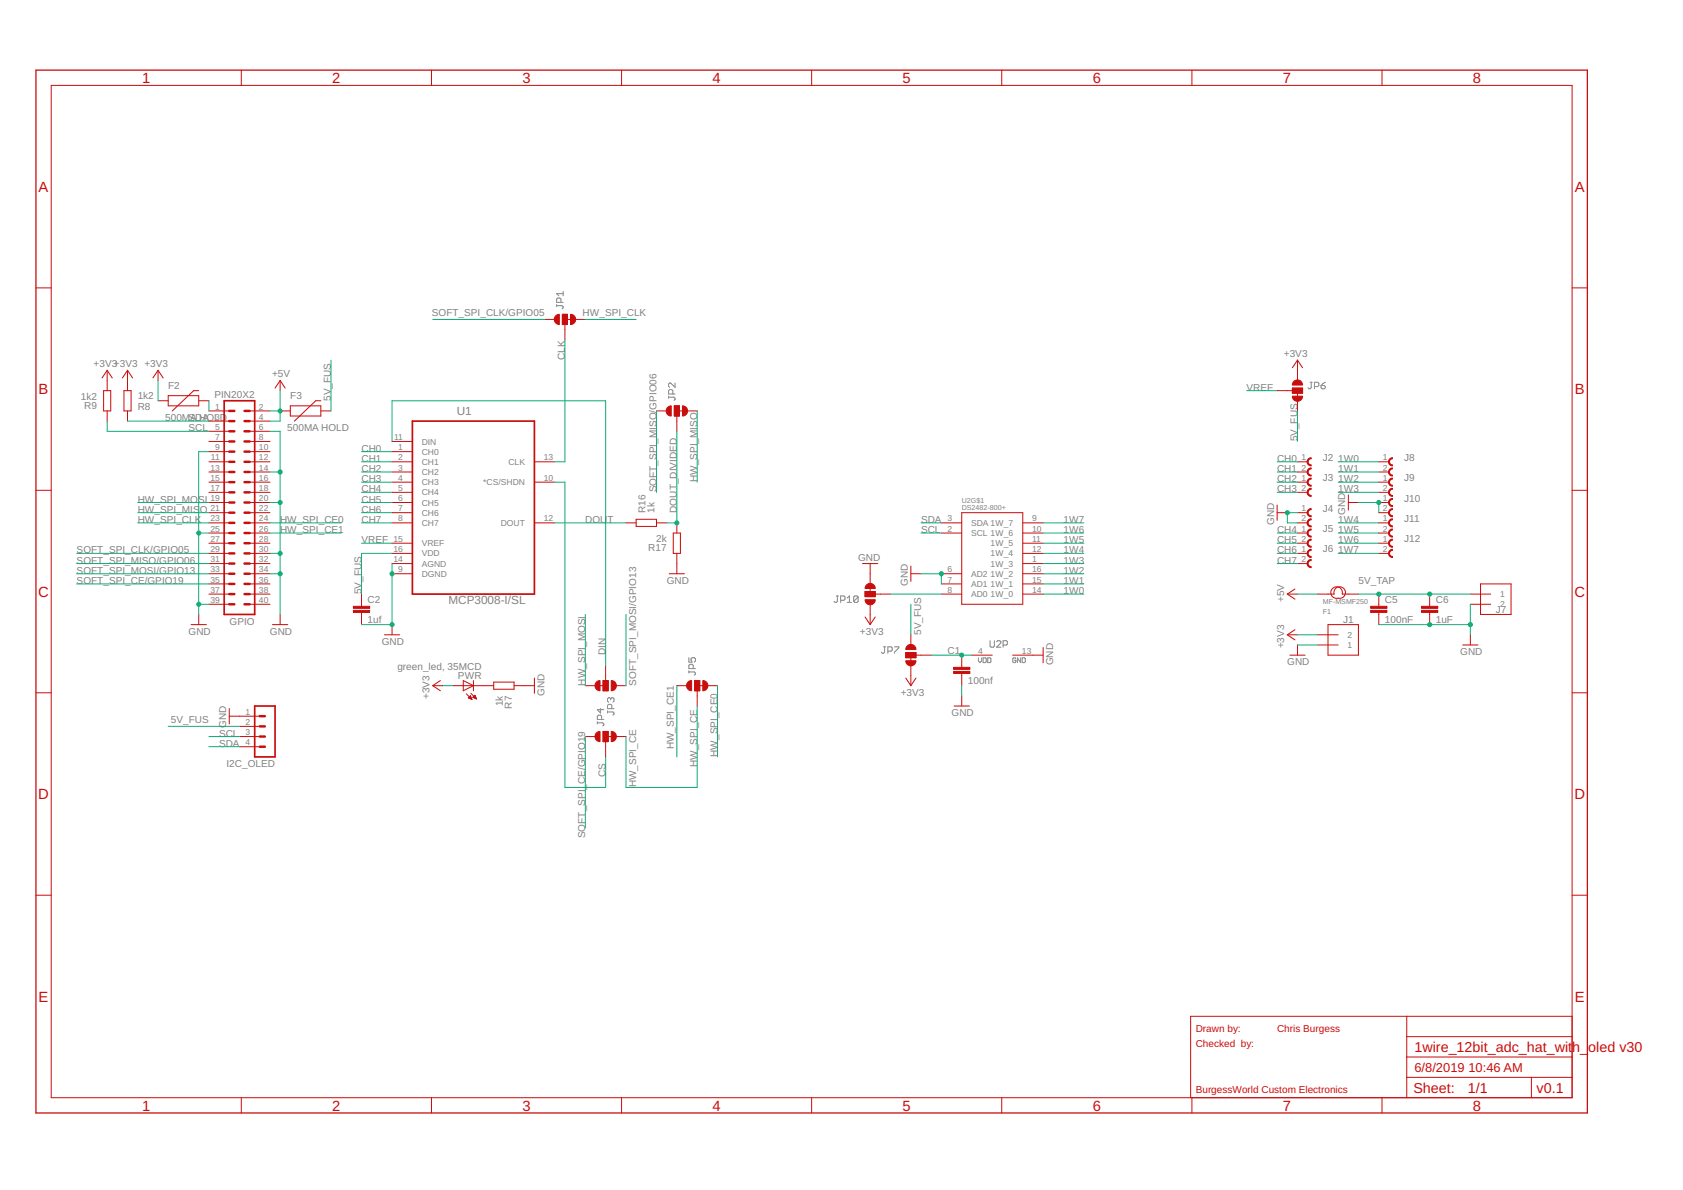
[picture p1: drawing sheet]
<svg xmlns="http://www.w3.org/2000/svg" width="420mm" height="297mm" viewBox="0 0 420 297" stroke-linecap="round" stroke-linejoin="round" font-family="sans-serif">
<g fill="none" stroke="#808080" stroke-width=".25">
<path d="M139 76.3h1.3l.3 .3-.3 .5M139 76v.6M140 75.5v-.8l-.2-.3h-.6l-.2 .3v.8h1.6M140.6 72.7v1.1M140.6 73.3h-1.6l.5 .5M166.9 99.1h1.4l.2 .3-.2 .6M166.9 98.9v.5M168 98.3v-.8l-.3-.3h-.5l-.3 .3v.8h1.6M168.5 95.6v1.1l-1.1-1.1h-.2l-.3 .3v.5l.3 .3M327.1 95.4h.5M327.3 95.4v1.4l-.2 .2-.6-.2M328.1 96.5h.9l.2-.3v-.5l-.2-.3h-.9v1.6"/>
<path d="M329.8 96.2h.8l.3 .6-.3 .2h-.5l-.3-.2zM330.9 95.4l-1.1 .8M208.8 148.8h.5M209 148.8v1.3l-.2 .3-.6-.3M209.9 149.8h.8l.2-.2v-.6l-.2-.2h-.8v1.6M211.5 150.4h1.1M211.5 149.3l.5-.5v1.6M214.2 149v1.1l-.2 .3h-.6l-.3-.3M214.2 149l-.2-.2h-.6l-.3 .2v1.1M214.2 149l-1.1 1.1M247.2 159.9v1.4l.2 .2h.6l.2-.2v-1.4M149.9 176.9v1.1l-.8-.9h1.6"/>
<path d="M150.2 179.6v-.8l-.3-.3h-.5l-.3 .3v.8h1.6M151.7 177.7h1.3l.3 .3-.3 .5M151.7 177.4v.6M152.5 174.4l.2-.2 .6 .2v.6l-.3 .3M152.5 174.4l-.3-.2-.5 .2v.6l.2 .3M152.5 174.4v.3M152.7 176.9v-.8l-.2-.3h-.6l-.2 .3v.8h1.6M172 167.7h1.3l.3 .3v.3l-.3 .2M172 164.2v1.1h.8l-.3-.6 .3-.5h.5l.3 .2v.6l-.3 .3M172 167.4v.6M173.1 166.9v-.8l-.3-.3h-.5l-.3 .3v.8h1.6M220.6 161.5h.5"/>
<path d="M220.8 161.5v1.3l-.2 .3-.6-.3M221.7 162.5h.8l.2-.2v-.6l-.2-.2h-.8v1.6M223.3 161.5h1.1v.2l-1.1 1.1v.3M244.3 164.2v.8l.3 .4 .4-.4v-.8M245.4 164.2h.6l.2 .2v.8l-.2 .2h-.6zM246.6 164.2h.6l.2 .2v.8l-.2 .2h-.6zM248.8 160.2l.3-.3h.5l.3 .3v.3l-1.1 1h1.1M250.4 161h.8l.3-.3v-.5l-.3-.3h-.8v1.6M253.6 164.4l-.2-.2h-.4l-.2 .2v.8l.2 .2h.4l.2-.2v-.4h-.4M254.8 164.2v1.2l-.8-1.2v1.2M255.2 164.2h.6l.2 .2v.8l-.2 .2h-.6zM149.1 180.4h1.4l.2 .3-.2 .5"/>
<path d="M149.1 180.1v.6"/>
</g>
<g fill="none" stroke="#c90d0c" stroke-width=".25">
<path d="M60.2 17.5v3.8M107.7 17.5v3.8M155.2 17.5v3.8M202.6 17.5v3.8M250.1 17.5v3.8M297.6 17.5v3.8M345 17.5v3.8M12.8 21.3h379.7v252.7h-379.7zM9 71.9h3.8M136 79.7h2.5M140.4 78.5h1.3v2.5h-1.3zM141 79.7h5.1"/>
<path d="M392.5 71.9h3.8M25.9 97.5h1.7v5.1h-1.7zM26.8 92.4v5.1M26.8 92.4l1.2 1.9M26.8 92.4l-1.3 1.9M30.9 97.5h1.8v5.1h-1.8zM31.8 92.4v5.1M31.8 92.4l1.3 1.9M31.8 92.4l-1.2 1.9M39.5 92.4l1.2 1.9M39.5 92.4l-1.3 1.9M39.5 92.4v2.6"/>
<path d="M42 98.8h7.6v2.5h-7.6zM49.6 97.5h-1.3l-5.3 5.1M69.9 95v2.5M69.9 95l1.3 1.9M69.9 95l-1.2 1.9M141 81v3.8M318.8 97.5h3.8M322.6 96.9h2.6v1.2h-2.6zM323.9 89.9v5.1M323.9 97.5v5.1M323.9 89.9l1.3 1.9M323.9 89.9l-1.3 1.9"/>
<path d="M26.8 102.6v2.5M31.8 102.6v2.5M39.5 100h2.5M49.6 100h2.6M52.2 115.3h5M52.2 117.8h5M52.2 102.6h5M52.2 110.2h5M52.2 112.7h5M52.2 105.1h5M52.2 107.7h5M62.3 115.3h5.1"/>
<path d="M62.3 117.8h5.1M62.3 102.6h5.1M62.3 110.2h5.1M62.3 112.7h5.1M62.3 105.1h5.1M62.3 107.7h5.1M69.9 102.6h2.6M72.5 101.3h7.6v2.5h-7.6zM80.1 102.6h2.5M80.1 100h-1.3l-5.3 5.1M97.9 115.3h5.1M97.9 117.8h5.1"/>
<path d="M97.9 110.2h5.1M97.9 112.7h5.1M133.4 115.3h5.1M163.9 102.6h2.5M168.3 101.3h1.3v2.5h-1.3zM169 103.8v3.9M169 102.6h5.1M323.9 115.3h2.6M323.9 117.8h2.6M344.2 115.3h2.6M344.2 117.8h2.6M9 122.4h3.8"/>
<path d="M52.2 130.5h5M52.2 138.1h5M52.2 133.1h5M52.2 120.4h5M52.2 122.9h5M52.2 128h5M52.2 135.6h5M52.2 125.4h5M62.3 130.5h5.1M62.3 138.1h5.1M62.3 133.1h5.1M62.3 120.4h5.1"/>
<path d="M62.3 122.9h5.1M62.3 128h5.1M62.3 135.6h5.1M62.3 125.4h5.1M97.9 130.5h5.1M97.9 138.1h5.1M97.9 120.4h5.1M97.9 122.9h5.1M97.9 128h5.1M97.9 135.6h5.1M97.9 125.4h5.1M133.4 130.5h5.1"/>
<path d="M133.4 120.4h5.1M156.3 130.5h2.5M158.8 129.6h5.1v1.8h-5.1zM163.9 130.5h2.5M168.1 133.1h1.8v5h-1.8zM169 130.5v2.6M169 138.1v5.1M235 130.5h5.1M235 133.1h5.1M240.1 128h15.2v22.8h-15.2zM255.3 130.5h5.1M255.3 138.1h5.1"/>
<path d="M255.3 133.1h5.1M255.3 135.6h5.1M318.8 128h2.6M318.8 126.1v3.8M323.9 130.5h2.6M323.9 138.1h2.6M323.9 133.1h2.6M323.9 120.4h2.6M323.9 122.9h2.6M323.9 128h2.6M323.9 135.6h2.6M336.6 125.4h2.5"/>
<path d="M336.6 123.5v3.8M344.2 130.5h2.6M344.2 138.1h2.6M344.2 133.1h2.6M344.2 120.4h2.6M344.2 122.9h2.6M344.2 128h2.6M344.2 135.6h2.6M344.2 125.4h2.6M392.5 122.4h3.8M47.7 155.9h3.8M49.6 153.4v2.5"/>
<path d="M52.2 148.3h5M52.2 143.2h5M52.2 140.7h5M52.2 145.8h5M52.2 150.8h5M62.3 148.3h5.1M62.3 143.2h5.1M62.3 140.7h5.1M62.3 145.8h5.1M62.3 150.8h5.1M68 155.9h3.8M69.9 153.4v2.5"/>
<path d="M90.3 148.3v3M90.3 152.9v3M96 158.5h3.8M97.9 155.9v2.6M97.9 143.2h5.1M97.9 140.7h5.1M167.1 143.2h3.8M215.3 140.7h3.8M216 147.7h2.5v1.2h-2.5zM216 154l1.2 1.9M217.2 140.7v7.6M217.2 150.8v5.1"/>
<path d="M218.5 148.3h3.8M218.5 154l-1.3 1.9M227.4 143.2h2.5M227.4 141.3v3.8M227.4 158.5v2.5M235 148.3h5.1M235 143.2h5.1M235 145.8h5.1M255.3 148.3h5.1M255.3 143.2h5.1M255.3 140.7h5.1M255.3 145.8h5.1"/>
<path d="M321.4 158.5h2.5M321.4 148.3l1.9 1.3M321.4 148.3h2.5M321.4 158.5l1.9 1.2M323.3 147l-1.9 1.3M323.3 157.2l-1.9 1.3M323.9 140.7h2.6M329 148.3h4.1a1.44 1.44 0 0 1 1.2-1.8 1.44 1.44 0 0 1 1.6 1.5 1.44 1.44 0 0 1-1.8 1.3 1.45 1.45 0 0 1-1.9-1.3 1.45 1.45 0 0 1 1.6-1.5 1.45 1.45 0 0 1 1.3 1.8h4M329 158.5h5.1M331.5 155.9h7.6v7.6h-7.6zM344.2 148.3v3M344.2 152.9v3"/>
<path d="M356.9 148.3v3M356.9 152.9v3M367.1 148.3h5.1M367.1 158.5v2.5M367.1 150.8h5.1M369.6 145.8h7.6v7.6h-7.6zM9 172.9h3.8M57.2 178.8h7.7M57.2 176.9v3.8M108 171.2h2.6M108 171.2l1.9 1.2M109.9 169.9l-1.9 1.3"/>
<path d="M113.1 171.2h10.2M115.7 169.9l2.5 1.3-2.5 1.2zM116.4 173.2l1.4 1.4M116.9 174.2l.9 .4M116.9 174.2h.7M117 174.1h.6M117.2 173.9h.3M117.2 174.3h.5M117.3 173.8h.2M117.4 173.7h.1M117.4 173.7l-.5 .5M117.4 173.7l.4 .9"/>
<path d="M117.5 174.4h.3M117.6 173.1l1.3 1.4M117.8 174.6h.1M118.1 174.1h.7M118.1 174.1l.8 .4M118.2 173.9h.5M118.2 169.9v2.5M118.3 173.8h.4M118.3 174.2h.5M118.4 173.7h.2M118.5 173.6h.1M118.6 173.6l-.5 .5"/>
<path d="M118.6 173.6l.3 .9M118.6 174.3h.3M118.9 174.4h.1M123.3 170.3h5v1.7h-5zM128.3 171.2h5.1M133.4 169.2v3.9M146.1 171.2h5.1M150.6 169.9h1.2v2.5h-1.2zM151.2 166.1v3.8M153.7 171.2h2.6M169 171.2h2.5M173.4 169.9h1.3v2.5h-1.3z"/>
<path d="M174.1 171.2h5M174.1 172.4v3.8M226.1 169.2l1.3 2M226.1 162.9h2.6v1.3h-2.6zM227.4 163.5v7.7M228.7 163.5h3.8M228.7 169.2l-1.3 2M238.2 176.2h3.8M240.1 163.5v3.1M240.1 168.1v3.1M240.1 173.7v2.5M242.6 163.5h5.1"/>
<path d="M252.8 163.5h7.6M260.4 161.6v3.8M322 163.5h3.8M323.9 161v2.5M329 161h5.1M365.2 161h3.8M392.5 172.9h3.8M59.8 183.9h5.1M59.8 181.3h5.1M59.8 186.4h5.1M146.1 183.9h2.6M150.6 182.6h1.2v2.5h-1.2z"/>
<path d="M151.2 185.1v3.8M151.2 183.9h5.1M9 223.5h3.8M392.5 223.5h3.8M351.2 253.7v20.3M351.2 258.8h41.3M392.5 253.7h-95.3v20.3M60.2 274v3.8M107.7 274v3.8M155.2 274v3.8M202.6 274v3.8M250.1 274v3.8"/>
<path d="M297.6 274v3.8M345 274v3.8M351.2 268.9h41.3M351.2 263.8h41.3M382.3 268.9v5.1"/>
</g>
<path d="M9 17.5h387.3v260.3h-387.3z" fill="none" stroke="#c90d0c" stroke-width=".32"/>
<g fill="#c90d0c" stroke="#c90d0c" stroke-width=".25">
<path d="M88.2 152.4h4.1v.5h-4.1z"/>
<path d="M88.2 151.3h4.1v.5h-4.1z"/>
<path d="M342.2 152.4h4v.5h-4z"/>
<path d="M342.2 151.3h4v.5h-4z"/>
<path d="M354.9 152.4h4v.5h-4z"/>
<path d="M354.9 151.3h4v.5h-4z"/>
<path d="M140.4 78.5h1.3v2.5h-1.3z"/>
<path d="M168.3 101.3h1.3v2.5h-1.3z"/>
<path d="M150.6 169.9h1.2v2.5h-1.2z"/>
<path d="M150.6 182.6h1.2v2.5h-1.2z"/>
<path d="M173.4 169.9h1.3v2.5h-1.3z"/>
<path d="M238.1 167.6h4v.5h-4z"/>
<path d="M238.1 166.6h4v.5h-4z"/>
<path d="M322.6 96.9h2.6v1.2h-2.6z"/>
<path d="M216 147.7h2.5v1.2h-2.5z"/>
<path d="M226.1 162.9h2.6v1.3h-2.6z"/>
</g>
<g fill="#c90d0c" stroke="#c90d0c" stroke-width=".25">
<path d="M326.7 114.5l.5-.2h.1v.2a.76 .76 0 0 0-.7 .8 .76 .76 0 0 0 .7 .7v.3a1.01 1.01 0 0 1-.9-.7 1.01 1.01 0 0 1 .3-1.1z" fill-rule="evenodd"/>
<path d="M326.7 117.1l.5-.3h.1v.3a.76 .76 0 0 0-.7 .7 .76 .76 0 0 0 .7 .8v.2a1.01 1.01 0 0 1-.9-.6 1.01 1.01 0 0 1 .3-1.1z" fill-rule="evenodd"/>
<path d="M326.7 119.6l.5-.3h.1v.3a.76 .76 0 0 0-.7 .8 .76 .76 0 0 0 .7 .7v.3a1.01 1.01 0 0 1-.9-.7 1.01 1.01 0 0 1 .3-1.1z" fill-rule="evenodd"/>
<path d="M326.7 122.1l.5-.2h.1v.2a.76 .76 0 0 0-.7 .8 .76 .76 0 0 0 .7 .8v.2a1.01 1.01 0 0 1-.9-.6 1.01 1.01 0 0 1 .3-1.2z" fill-rule="evenodd"/>
<path d="M326.7 127.2l.5-.2h.1v.2a.76 .76 0 0 0-.7 .8 .76 .76 0 0 0 .7 .7v.3a1.01 1.01 0 0 1-.9-.7 1.01 1.01 0 0 1 .3-1.1z" fill-rule="evenodd"/>
<path d="M326.7 129.8l.5-.3h.1v.3a.76 .76 0 0 0-.7 .7 .76 .76 0 0 0 .7 .8v.2a1.01 1.01 0 0 1-.9-.6 1.01 1.01 0 0 1 .3-1.1z" fill-rule="evenodd"/>
<path d="M326.7 132.3l.5-.3h.1v.3a.76 .76 0 0 0-.7 .8 .76 .76 0 0 0 .7 .7v.3a1.01 1.01 0 0 1-.9-.7 1.01 1.01 0 0 1 .3-1.1z" fill-rule="evenodd"/>
<path d="M326.7 134.8l.5-.2h.1v.2a.76 .76 0 0 0-.7 .8 .76 .76 0 0 0 .7 .8v.2a1.01 1.01 0 0 1-.9-.6 1.01 1.01 0 0 1 .3-1.2z" fill-rule="evenodd"/>
<path d="M326.7 137.4l.5-.3h.1v.3a.76 .76 0 0 0-.7 .7 .76 .76 0 0 0 .7 .8v.2a1.01 1.01 0 0 1-.9-.6 1.01 1.01 0 0 1 .3-1.1z" fill-rule="evenodd"/>
<path d="M326.7 139.9l.6-.2v.2a.76 .76 0 0 0-.7 .8 .76 .76 0 0 0 .7 .7v.3a1.02 1.02 0 0 1-.9-.7 1.02 1.02 0 0 1 .3-1.1z" fill-rule="evenodd"/>
<path d="M142.4 78.5a1.27 1.27 0 0 1 1.3 1.2 1.27 1.27 0 0 1-1.3 1.3z" fill-rule="evenodd"/>
<path d="M138.7 78.9l.9-.4v2.5a1.27 1.27 0 0 1-1.1-.7 1.27 1.27 0 0 1 .2-1.4z" fill-rule="evenodd"/>
<path d="M170.4 101.3a1.27 1.27 0 0 1 1.3 1.3 1.27 1.27 0 0 1-1.3 1.2z" fill-rule="evenodd"/>
<path d="M166.6 101.7l1-.4v2.5a1.27 1.27 0 0 1-1.2-.7 1.27 1.27 0 0 1 .2-1.4z" fill-rule="evenodd"/>
<path d="M148.8 170.3l1-.4v2.5a1.27 1.27 0 0 1-1.2-.7 1.27 1.27 0 0 1 .2-1.4z" fill-rule="evenodd"/>
<path d="M152.6 169.9a1.27 1.27 0 0 1 1.3 1.3 1.27 1.27 0 0 1-1.3 1.2z" fill-rule="evenodd"/>
<path d="M152.6 182.6a1.27 1.27 0 0 1 1.3 1.3 1.27 1.27 0 0 1-1.3 1.2z" fill-rule="evenodd"/>
<path d="M148.8 183l1-.4v2.5a1.27 1.27 0 0 1-1.2-.7 1.27 1.27 0 0 1 .2-1.4z" fill-rule="evenodd"/>
<path d="M175.5 169.9a1.27 1.27 0 0 1 1.2 1.3 1.27 1.27 0 0 1-1.2 1.2z" fill-rule="evenodd"/>
<path d="M171.7 170.3l1-.4v2.5a1.27 1.27 0 0 1-1.2-.7 1.27 1.27 0 0 1 .2-1.4z" fill-rule="evenodd"/>
<path d="M347 114.5l.5-.2 .1 .2a.76 .76 0 0 0-.7 .8 .76 .76 0 0 0 .7 .7v.3a1.01 1.01 0 0 1-.9-.7 1.01 1.01 0 0 1 .3-1.1z" fill-rule="evenodd"/>
<path d="M347 117.1l.5-.3 .1 .3a.76 .76 0 0 0-.7 .7 .76 .76 0 0 0 .7 .8v.2a1.01 1.01 0 0 1-.9-.6 1.01 1.01 0 0 1 .3-1.1z" fill-rule="evenodd"/>
<path d="M347 119.6l.5-.3 .1 .3a.76 .76 0 0 0-.7 .8 .76 .76 0 0 0 .7 .7v.3a1.01 1.01 0 0 1-.9-.7 1.01 1.01 0 0 1 .3-1.1z" fill-rule="evenodd"/>
<path d="M347 122.1l.5-.2 .1 .2a.76 .76 0 0 0-.7 .8 .76 .76 0 0 0 .7 .8v.2a1.01 1.01 0 0 1-.9-.6 1.01 1.01 0 0 1 .3-1.2z" fill-rule="evenodd"/>
<path d="M347 124.7l.5-.3 .1 .3a.76 .76 0 0 0-.7 .7 .76 .76 0 0 0 .7 .8v.2a1.01 1.01 0 0 1-.9-.6 1.01 1.01 0 0 1 .3-1.1z" fill-rule="evenodd"/>
<path d="M347 127.2l.5-.2 .1 .2a.76 .76 0 0 0-.7 .8 .76 .76 0 0 0 .7 .7v.3a1.01 1.01 0 0 1-.9-.7 1.01 1.01 0 0 1 .3-1.1z" fill-rule="evenodd"/>
<path d="M347 129.8l.5-.3 .1 .3a.76 .76 0 0 0-.7 .7 .76 .76 0 0 0 .7 .8v.2a1.01 1.01 0 0 1-.9-.6 1.01 1.01 0 0 1 .3-1.1z" fill-rule="evenodd"/>
<path d="M347 132.3l.5-.3 .1 .3a.76 .76 0 0 0-.7 .8 .76 .76 0 0 0 .7 .7v.3a1.01 1.01 0 0 1-.9-.7 1.01 1.01 0 0 1 .3-1.1z" fill-rule="evenodd"/>
<path d="M347 134.8l.5-.2 .1 .2a.76 .76 0 0 0-.7 .8 .76 .76 0 0 0 .7 .8v.2a1.01 1.01 0 0 1-.9-.7 1.01 1.01 0 0 1 .3-1.1z" fill-rule="evenodd"/>
<path d="M347 137.4l.5-.3 .1 .3a.76 .76 0 0 0-.7 .7 .76 .76 0 0 0 .7 .8v.2a1.01 1.01 0 0 1-.9-.6 1.01 1.01 0 0 1 .3-1.1z" fill-rule="evenodd"/>
<path d="M322.6 98.9h2.6a1.27 1.27 0 0 1-1.3 1.3 1.27 1.27 0 0 1-1.3-1.3z" fill-rule="evenodd"/>
<path d="M323 95.1a1.29 1.29 0 0 1 1.4-.2 1.29 1.29 0 0 1 .8 1.2h-2.6z" fill-rule="evenodd"/>
<path d="M216.4 145.9a1.27 1.27 0 0 1 1.4-.2 1.27 1.27 0 0 1 .7 1.2h-2.5z" fill-rule="evenodd"/>
<path d="M216 149.7h2.5a1.27 1.27 0 0 1-1.3 1.3 1.27 1.27 0 0 1-1.2-1.3z" fill-rule="evenodd"/>
<path d="M226.1 164.9h2.6a1.27 1.27 0 0 1-1.3 1.3 1.27 1.27 0 0 1-1.3-1.3z" fill-rule="evenodd"/>
<path d="M226.5 161.2a1.26 1.26 0 0 1 1.4-.2 1.26 1.26 0 0 1 .8 1.1h-2.6z" fill-rule="evenodd"/>
</g>
<path d="M56 100h7.6v53.4h-7.6zM103 105.1h30.4v43.2h-30.4zM63.6 176.2h5.1v12.7h-5.1z" fill="none" stroke="#c90d0c" stroke-width=".42"/>
<g fill="none" stroke="#c90d0c" stroke-width=".61">
<path d="M57.2 107.7h1.3M57.2 105.1h1.3M57.2 102.6h1.3M57.2 112.7h1.3M57.2 110.2h1.3M57.2 117.8h1.3M57.2 115.3h1.3M61 107.7h1.3M61 105.1h1.3M61 102.6h1.3M61 112.7h1.3M61 110.2h1.3"/>
<path d="M61 117.8h1.3M61 115.3h1.3M57.2 120.4h1.3M57.2 125.4h1.3M57.2 122.9h1.3M57.2 133.1h1.3M57.2 130.5h1.3M57.2 128h1.3M57.2 138.1h1.3M57.2 135.6h1.3M61 120.4h1.3M61 125.4h1.3"/>
<path d="M61 122.9h1.3M61 133.1h1.3M61 130.5h1.3M61 128h1.3M61 138.1h1.3M61 135.6h1.3M57.2 143.2h1.3M57.2 140.7h1.3M57.2 145.8h1.3M57.2 148.3h1.3M57.2 150.8h1.3M61 143.2h1.3"/>
<path d="M61 140.7h1.3M61 145.8h1.3M61 148.3h1.3M61 150.8h1.3M64.9 178.8h1.2M64.9 183.9h1.2M64.9 181.3h1.2M64.9 186.4h1.2"/>
</g>
<g fill="none" stroke="#0dab76" stroke-width=".25">
<path d="M108 79.7h28M146.1 79.7h12.7M39.5 95v5M69.9 97.5v7.6h-2.5M82.6 89.9v12.7M141 84.8v30.5h-2.5M311.2 97.5h7.6M26.8 105.1v2.6h25.4M31.8 105.1h20.4M52.2 112.7h-2.6v40.7M52.2 100v2.6M67.4 107.7h2.5v45.7"/>
<path d="M67.4 117.8h2.5M67.4 102.6h2.5M90.3 112.7h7.6M90.3 117.8h7.6M90.3 115.3h7.6M97.9 110.2v-10.2h53.3v66.1M163.9 102.6v20.3M169 107.7v22.8h-2.6M174.1 102.6v17.8M318.8 117.8h5.1M318.8 115.3h5.1M323.9 102.6v7.6"/>
<path d="M334.1 117.8h10.1M334.1 115.3h10.1M19.1 138.1h33.1M34.4 125.4h17.8M34.4 128h17.8M34.4 130.5h17.8M49.6 133.1h2.6M67.4 133.1h17.8M67.4 125.4h2.5M67.4 138.1h2.5M67.4 130.5h17.8M90.3 125.4h7.6"/>
<path d="M90.3 128h7.6M90.3 130.5h7.6M90.3 120.4h7.6M90.3 122.9h7.6M90.3 135.6h7.6M97.9 138.1h-7.6v10.2M138.5 130.5h17.8M138.5 120.4h2.5v76.2h10.2v-7.7M229.9 133.1h5.1M229.9 130.5h5.1M260.4 133.1h10.2M260.4 138.1h10.2"/>
<path d="M260.4 130.5h10.2M260.4 135.6h10.2M318.8 133.1h5.1M318.8 138.1h5.1M318.8 120.4h5.1M318.8 122.9h5.1M318.8 135.6h5.1M323.9 128h-2.5v2.5h2.5M334.1 133.1h10.1M334.1 138.1h10.1M334.1 130.5h10.1M334.1 120.4h10.1"/>
<path d="M334.1 122.9h10.1M334.1 135.6h10.1M339.1 125.4h5.1v2.6M19.1 143.2h33.1M19.1 145.8h33.1M19.1 140.7h33.1M49.6 150.8h2.6M67.4 143.2h2.5M97.9 140.7v15.2h-7.6M146.1 153.4v17.8M156.3 153.4v17.8M222.3 148.3h12.7"/>
<path d="M227.4 150.8v7.7M229.9 143.2h5.1v2.6M260.4 143.2h10.2M260.4 148.3h10.2M260.4 145.8h10.2M260.4 140.7h10.2M318.8 140.7h5.1M323.9 158.5h5.1M323.9 148.3h5.1M339.1 148.3h28M344.2 155.9h22.9M367.1 150.8v7.7"/>
<path d="M110.6 171.2h2.5M169 171.2v17.7M174.1 176.2v20.4h-17.8v-12.7M179.1 171.2v17.7M232.5 163.5h10.1M240.1 171.2v2.5M323.9 161h5.1M42 181.3h17.8M52.2 186.4h7.6M52.2 183.9h7.6M146.1 183.9v22.8"/>
</g>
<g fill="#0dab76" stroke="#0dab76" stroke-width=".25">
<circle cx="49.6" cy="133.1" r=".51"/>
<circle cx="49.6" cy="150.8" r=".51"/>
<circle cx="69.9" cy="117.8" r=".51"/>
<circle cx="69.9" cy="125.4" r=".51"/>
<circle cx="69.9" cy="138.1" r=".51"/>
<circle cx="69.9" cy="143.2" r=".51"/>
<circle cx="97.9" cy="143.2" r=".51"/>
<circle cx="97.9" cy="155.9" r=".51"/>
<circle cx="356.9" cy="155.9" r=".51"/>
<circle cx="367.1" cy="155.9" r=".51"/>
<circle cx="321.4" cy="128" r=".51"/>
<circle cx="344.2" cy="125.4" r=".51"/>
<circle cx="235" cy="143.2" r=".51"/>
<circle cx="69.9" cy="102.6" r=".51"/>
<circle cx="169" cy="130.5" r=".51"/>
<circle cx="344.2" cy="148.3" r=".51"/>
<circle cx="356.9" cy="148.3" r=".51"/>
<circle cx="240.1" cy="163.5" r=".51"/>
</g>
<g font-size="3.7" fill="#c90d0c">
<text x="35.5" y="20.7">1</text>
<text x="83" y="20.7">2</text>
<text x="130.4" y="20.7">3</text>
<text x="177.9" y="20.7">4</text>
<text x="225.3" y="20.7">5</text>
<text x="272.8" y="20.7">6</text>
<text x="320.3" y="20.7">7</text>
<text x="367.7" y="20.7">8</text>
<text x="9.7" y="47.9">A</text>
<text x="393.2" y="47.9">A</text>
<text x="9.7" y="98.4">B</text>
<text x="393.2" y="98.4">B</text>
<text x="9.5" y="149">C</text>
<text x="393" y="149">C</text>
<text x="9.5" y="199.5">D</text>
<text x="393" y="199.5">D</text>
<text x="9.7" y="250">E</text>
<text x="393.2" y="250">E</text>
<text x="35.5" y="277.2">1</text>
<text x="83" y="277.2">2</text>
<text x="130.4" y="277.2">3</text>
<text x="177.9" y="277.2">4</text>
<text x="225.3" y="277.2">5</text>
<text x="272.8" y="277.2">6</text>
<text x="320.3" y="277.2">7</text>
<text x="367.7" y="277.2">8</text>
</g>
<g font-size="3.6" fill="#c90d0c">
<text x="353.1" y="262.6">1wire_12bit_adc_hat_wit</text>
<text x="392.5" y="262.6">h_</text>
<text x="396.5" y="262.6">oled v30</text>
<text x="352.9" y="272.9">Sheet:</text>
<text x="366.4" y="272.7">1/1</text>
<text x="383.6" y="272.7">v0.1</text>
</g>
<g font-size="3.2" fill="#c90d0c">
<text x="353.1" y="267.7">6/8/2019</text>
<text x="366.6" y="267.7">10:46 AM</text>
</g>
<g font-size="2.9" fill="#808080">
<text x="114" y="103.5">U1</text>
<text x="111.9" y="150.9">MCP3008-I/SL</text>
</g>
<g font-size="2.5" fill="#808080">
<text x="107.8" y="79">SOFT_SPI_CLK/GPIO05</text>
<text x="145.4" y="79">HW_SPI_CLK</text>
<text x="141" y="89.9" transform="rotate(-90 141 89.9)">CLK</text>
<text x="320.5" y="89.1">+3V3</text>
<text x="23.4" y="91.7">+3V3+3V3 +3V3</text>
<text x="67.9" y="94.2">+5V</text>
<text x="20.2" y="99.8">1k2</text>
<text x="34.4" y="99.5">1k2</text>
<text x="42" y="97">F2</text>
<text x="53.5" y="99.3">PIN20X2</text>
<text x="72.5" y="99.5">F3</text>
<text x="82.6" y="100" transform="rotate(-90 82.6 100)">5V_FUS</text>
<text x="311.2" y="97.5">VREF</text>
<text x="21" y="102.1">R9</text>
<text x="34.4" y="102.4">R8</text>
<text x="41.2" y="105.1">500MSDA</text>
<text x="47.1" y="107.7">SCL</text>
<text x="47.5" y="105.1">A HOLD</text>
<text x="71.7" y="107.7">500MA HOLD</text>
<text x="163.9" y="102.3" transform="rotate(-90 163.9 102.3)">GPIO06</text>
<text x="90.2" y="112.7">CH0</text>
<text x="323.9" y="110.2" transform="rotate(-90 323.9 110.2)">5V_FUS</text>
<text x="90.2" y="115.3">CH1</text>
<text x="90.2" y="117.8">CH2</text>
<text x="318.8" y="115.3">CH0</text>
<text x="318.8" y="117.8">CH1</text>
<text x="330.3" y="115">J2</text>
<text x="334.1" y="117.8">1W1</text>
<text x="334.1" y="115.3">1W0</text>
<text x="350.6" y="115">J8</text>
<text x="34.4" y="125.4">HW_SPI_MOSI</text>
<text x="90.2" y="120.4">CH3</text>
<text x="90.2" y="122.9">CH4</text>
<text x="90.2" y="125.4">CH5</text>
<text x="163.9" y="122.9" transform="rotate(-90 163.9 122.9)">SOFT_SPI_MISO/</text>
<text x="174.1" y="120.4" transform="rotate(-90 174.1 120.4)">HW_SPI_MISO</text>
<text x="318.8" y="120.4">CH2</text>
<text x="318.8" y="122.9">CH3</text>
<text x="330.3" y="120.1">J3</text>
<text x="334.1" y="122.9">1W3</text>
<text x="334.1" y="120.4">1W2</text>
<text x="350.6" y="120.1">J9</text>
<text x="350.6" y="125.2">J10</text>
<text x="34.4" y="130.5">HW_SPI_CLK</text>
<text x="34.4" y="128">HW_SPI_MIS</text>
<text x="49.9" y="128">O</text>
<text x="69.9" y="130.5">HW_SPI_CE0</text>
<text x="90.2" y="128">CH6</text>
<text x="90.2" y="130.5">CH7</text>
<text x="146.1" y="130.5">DOU</text>
<text x="151.7" y="130.5">T</text>
<text x="161.1" y="128" transform="rotate(-90 161.1 128)">R16</text>
<text x="163.4" y="128" transform="rotate(-90 163.4 128)">1k</text>
<text x="169" y="128" transform="rotate(-90 169 128)">DOUT_DIVIDED</text>
<text x="229.9" y="130.5">SDA</text>
<text x="265.5" y="130.5">1W7</text>
<text x="318.1" y="131" transform="rotate(-90 318.1 131)">GND</text>
<text x="330.3" y="127.7">J4</text>
<text x="334.1" y="130.5">1W4</text>
<text x="335.8" y="128.4" transform="rotate(-90 335.8 128.4)">GND</text>
<text x="350.6" y="130.3">J11</text>
<text x="69.9" y="133.1">HW_SPI_CE1</text>
<text x="90.2" y="135.6">VREF</text>
<text x="161.8" y="137.6">R17</text>
<text x="163.8" y="135.3">2k</text>
<text x="229.9" y="133.1">SCL</text>
<text x="265.5" y="133.1">1W6</text>
<text x="265.5" y="135.6">1W5</text>
<text x="318.8" y="133.1">CH4</text>
<text x="318.8" y="135.6">CH5</text>
<text x="330.3" y="132.8">J5</text>
<text x="330.3" y="137.9">J6</text>
<text x="334.1" y="135.6">1W6</text>
<text x="334.1" y="133.1">1W5</text>
<text x="350.6" y="135.4">J12</text>
<text x="19.1" y="138.1">SOFT_SPI_CLK/GPIO05</text>
<text x="19.1" y="143.2">SOFT_SPI_MOSI/GPIO13</text>
<text x="19.1" y="140.7">SOFT_SPI_MISO/GPIO06</text>
<text x="214.2" y="139.9">GND</text>
<text x="265.5" y="138.1">1W4</text>
<text x="265.5" y="140.7">1W3</text>
<text x="265.5" y="143.2">1W2</text>
<text x="318.8" y="138.1">CH6</text>
<text x="318.8" y="140.7">CH7</text>
<text x="334.1" y="138.1">1W7</text>
<text x="19.1" y="145.8">SOFT_SPI_CE/GPIO19</text>
<text x="90.2" y="148.3" transform="rotate(-90 90.2 148.3)">5V_FUS</text>
<text x="166.4" y="145.8">GND</text>
<text x="226.6" y="146.2" transform="rotate(-90 226.6 146.2)">GND</text>
<text x="265.5" y="145.8">1W1</text>
<text x="265.5" y="148.3">1W0</text>
<text x="339.1" y="145.8">5V_TAP</text>
<text x="57.3" y="155.9">GPIO</text>
<text x="91.8" y="155.5">1uf</text>
<text x="91.8" y="150.5">C2</text>
<text x="320.6" y="150.3" transform="rotate(-90 320.6 150.3)">+5V</text>
<text x="335.3" y="155.4">J1</text>
<text x="345.7" y="155.5">100nF</text>
<text x="345.7" y="150.5">C5</text>
<text x="358.4" y="155.5">1uF</text>
<text x="358.4" y="150.5">C6</text>
<text x="373.4" y="153.1">J7</text>
<text x="47.1" y="158.5">GND</text>
<text x="67.4" y="158.5">GND</text>
<text x="95.3" y="161">GND</text>
<text x="214.7" y="158.5">+3V3</text>
<text x="229.9" y="158.5" transform="rotate(-90 229.9 158.5)">5V_FUS</text>
<text x="320.6" y="161.8" transform="rotate(-90 320.6 161.8)">+3V3</text>
<text x="99.2" y="167.2">green_led, 35MCD</text>
<text x="151.2" y="163.5" transform="rotate(-90 151.2 163.5)">DIN</text>
<text x="236.5" y="163.2">C1</text>
<text x="263" y="166.1" transform="rotate(-90 263 166.1)">GND</text>
<text x="321.4" y="166.1">GND</text>
<text x="364.5" y="163.5">GND</text>
<text x="114.3" y="169.4">PWR</text>
<text x="136" y="173.7" transform="rotate(-90 136 173.7)">GND</text>
<text x="146.1" y="171.2" transform="rotate(-90 146.1 171.2)">HW_SPI_MOSI</text>
<text x="158.8" y="171.2" transform="rotate(-90 158.8 171.2)">SOFT_SPI_MOSI/GPIO13</text>
<text x="224.9" y="173.7">+3V3</text>
<text x="241.6" y="170.8">100nf</text>
<text x="107.3" y="174.5" transform="rotate(-90 107.3 174.5)">+3V3</text>
<text x="125.5" y="176.3" transform="rotate(-90 125.5 176.3)">1k</text>
<text x="127.8" y="176.9" transform="rotate(-90 127.8 176.9)">R7</text>
<text x="237.6" y="178.8">GND</text>
<text x="42.7" y="180.5">5V_FUS</text>
<text x="54.7" y="183.8">SCL</text>
<text x="56.5" y="181.8" transform="rotate(-90 56.5 181.8)">GND</text>
<text x="54.7" y="186.4">SDA</text>
<text x="56.6" y="191.5">I2C_OLED</text>
<text x="168.2" y="187.1" transform="rotate(-90 168.2 187.1)">HW_SPI_CE1</text>
<text x="174.1" y="191.5" transform="rotate(-90 174.1 191.5)">HW_SPI_CE</text>
<text x="179.1" y="188.9" transform="rotate(-90 179.1 188.9)">HW_SPI_CE0</text>
<text x="151.2" y="194" transform="rotate(-90 151.2 194)">CS</text>
<text x="158.8" y="196.5" transform="rotate(-90 158.8 196.5)">HW_SPI_CE</text>
<text x="146.1" y="209.2" transform="rotate(-90 146.1 209.2)">SOFT_SPI_CE/GPIO19</text>
</g>
<g font-size="2.5" fill="#c90d0c">
<text x="298.5" y="257.5">Drawn by:</text>
<text x="318.8" y="257.5">Chris Burgess</text>
<text x="298.5" y="261.3">Checked by:</text>
<text x="298.5" y="272.7">BurgessWorld Custom Electronics</text>
</g>
<g font-size="2.1" fill="#808080">
<text x="53.7" y="102.2">1</text>
<text x="53.7" y="104.8">3</text>
<text x="53.7" y="107.3">5</text>
<text x="64.6" y="102.2">2</text>
<text x="64.6" y="104.8">4</text>
<text x="64.6" y="107.3">6</text>
<text x="53.7" y="109.8">7</text>
<text x="53.7" y="112.4">9</text>
<text x="64.6" y="109.8">8</text>
<text x="64.6" y="112.4">10</text>
<text x="98.4" y="109.8">11</text>
<text x="99.4" y="112.4">1</text>
<text x="105.3" y="111">DIN</text>
<text x="105.3" y="113.5">CH0</text>
<text x="52.5" y="117.5">13</text>
<text x="52.7" y="114.9">11</text>
<text x="64.6" y="114.9">12</text>
<text x="64.6" y="117.5">14</text>
<text x="99.4" y="114.9">2</text>
<text x="99.4" y="117.5">3</text>
<text x="105.3" y="116">CH1</text>
<text x="105.3" y="118.6">CH2</text>
<text x="126.9" y="116">CLK</text>
<text x="135.8" y="114.9">13</text>
<text x="324.9" y="114.9">1</text>
<text x="324.9" y="117.5">2</text>
<text x="345.2" y="114.9">1</text>
<text x="345.2" y="117.5">2</text>
<text x="52.5" y="120">15</text>
<text x="52.5" y="122.5">17</text>
<text x="52.5" y="125.1">19</text>
<text x="64.6" y="120">16</text>
<text x="64.6" y="122.5">18</text>
<text x="64.6" y="125.1">20</text>
<text x="99.4" y="120">4</text>
<text x="99.4" y="122.5">5</text>
<text x="99.4" y="125.1">6</text>
<text x="105.3" y="121.1">CH3</text>
<text x="105.3" y="123.7">CH4</text>
<text x="120.7" y="121.1">*CS/SHDN</text>
<text x="135.8" y="120">10</text>
<text x="324.9" y="120">1</text>
<text x="324.9" y="122.5">2</text>
<text x="345.2" y="120">1</text>
<text x="345.2" y="122.5">2</text>
<text x="345.2" y="125.1">1</text>
<text x="52.5" y="127.6">21</text>
<text x="52.5" y="130.2">23</text>
<text x="64.6" y="127.6">22</text>
<text x="64.6" y="130.2">24</text>
<text x="99.4" y="127.6">7</text>
<text x="99.4" y="130.2">8</text>
<text x="105.3" y="126.2">CH5</text>
<text x="105.3" y="128.7">CH6</text>
<text x="105.3" y="131.3">CH7</text>
<text x="125" y="131.3">DOUT</text>
<text x="135.8" y="130.2">12</text>
<text x="236.6" y="130.2">3</text>
<text x="242.4" y="131.3">SDA 1W_7</text>
<text x="257.7" y="130.2">9</text>
<text x="324.9" y="127.6">1</text>
<text x="324.9" y="130.2">2</text>
<text x="345.2" y="127.6">2</text>
<text x="345.2" y="130.2">1</text>
<text x="52.5" y="132.7">25</text>
<text x="52.5" y="135.2">27</text>
<text x="52.5" y="137.8">29</text>
<text x="64.6" y="132.7">26</text>
<text x="64.6" y="135.2">28</text>
<text x="64.6" y="137.8">30</text>
<text x="98.2" y="135.2">15</text>
<text x="98.2" y="137.8">16</text>
<text x="105.3" y="136.4">VREF</text>
<text x="236.6" y="132.7">2</text>
<text x="242.4" y="133.8">SCL 1W_6</text>
<text x="247.3" y="136.4">1W_5</text>
<text x="257.7" y="132.7">10</text>
<text x="257.7" y="135.2">11</text>
<text x="257.7" y="137.8">12</text>
<text x="324.9" y="132.7">1</text>
<text x="324.9" y="135.2">2</text>
<text x="324.9" y="137.8">1</text>
<text x="345.2" y="132.7">2</text>
<text x="345.2" y="135.2">1</text>
<text x="345.2" y="137.8">2</text>
<text x="52.5" y="140.3">31</text>
<text x="52.5" y="142.9">33</text>
<text x="64.6" y="140.3">32</text>
<text x="64.6" y="142.9">34</text>
<text x="98.2" y="140.3">14</text>
<text x="99.4" y="142.9">9</text>
<text x="105.3" y="138.9">VDD</text>
<text x="105.3" y="141.4">AGND</text>
<text x="105.3" y="144">DGND</text>
<text x="236.6" y="142.9">6</text>
<text x="242.4" y="144">AD2</text>
<text x="247.3" y="138.9">1W_4</text>
<text x="247.3" y="141.4">1W_3</text>
<text x="247.3" y="144">1W_2</text>
<text x="257.7" y="140.3">1</text>
<text x="257.7" y="142.9">16</text>
<text x="324.9" y="140.3">2</text>
<text x="52.5" y="145.4">35</text>
<text x="52.5" y="147.9">37</text>
<text x="64.6" y="145.4">36</text>
<text x="64.6" y="147.9">38</text>
<text x="236.6" y="147.9">8</text>
<text x="236.6" y="145.4">7</text>
<text x="242.4" y="149.1">AD0</text>
<text x="242.4" y="146.5">AD1</text>
<text x="247.3" y="146.5">1W_1</text>
<text x="247.3" y="149.1">1W_0</text>
<text x="257.7" y="145.4">15</text>
<text x="257.7" y="147.9">14</text>
<text x="374.5" y="149.1">1</text>
<text x="52.5" y="150.5">39</text>
<text x="64.6" y="150.5">40</text>
<text x="374.5" y="151.6">2</text>
<text x="336.4" y="161.8">1</text>
<text x="336.4" y="159.2">2</text>
<text x="244.2" y="163.2">4</text>
<text x="255.1" y="163.2">13</text>
<text x="61.3" y="178.4">1</text>
<text x="61.3" y="181">2</text>
<text x="61.3" y="183.5">3</text>
<text x="61.3" y="186">4</text>
</g>
<g font-size="1.8" fill="#808080">
<text x="240.1" y="125.4">U2G$1</text>
<text x="240.1" y="127.3">DS2482-800+</text>
<text x="330.3" y="150.8">MF-MSMF250</text>
<text x="330.3" y="153.4">F1</text>
</g>
</svg>
